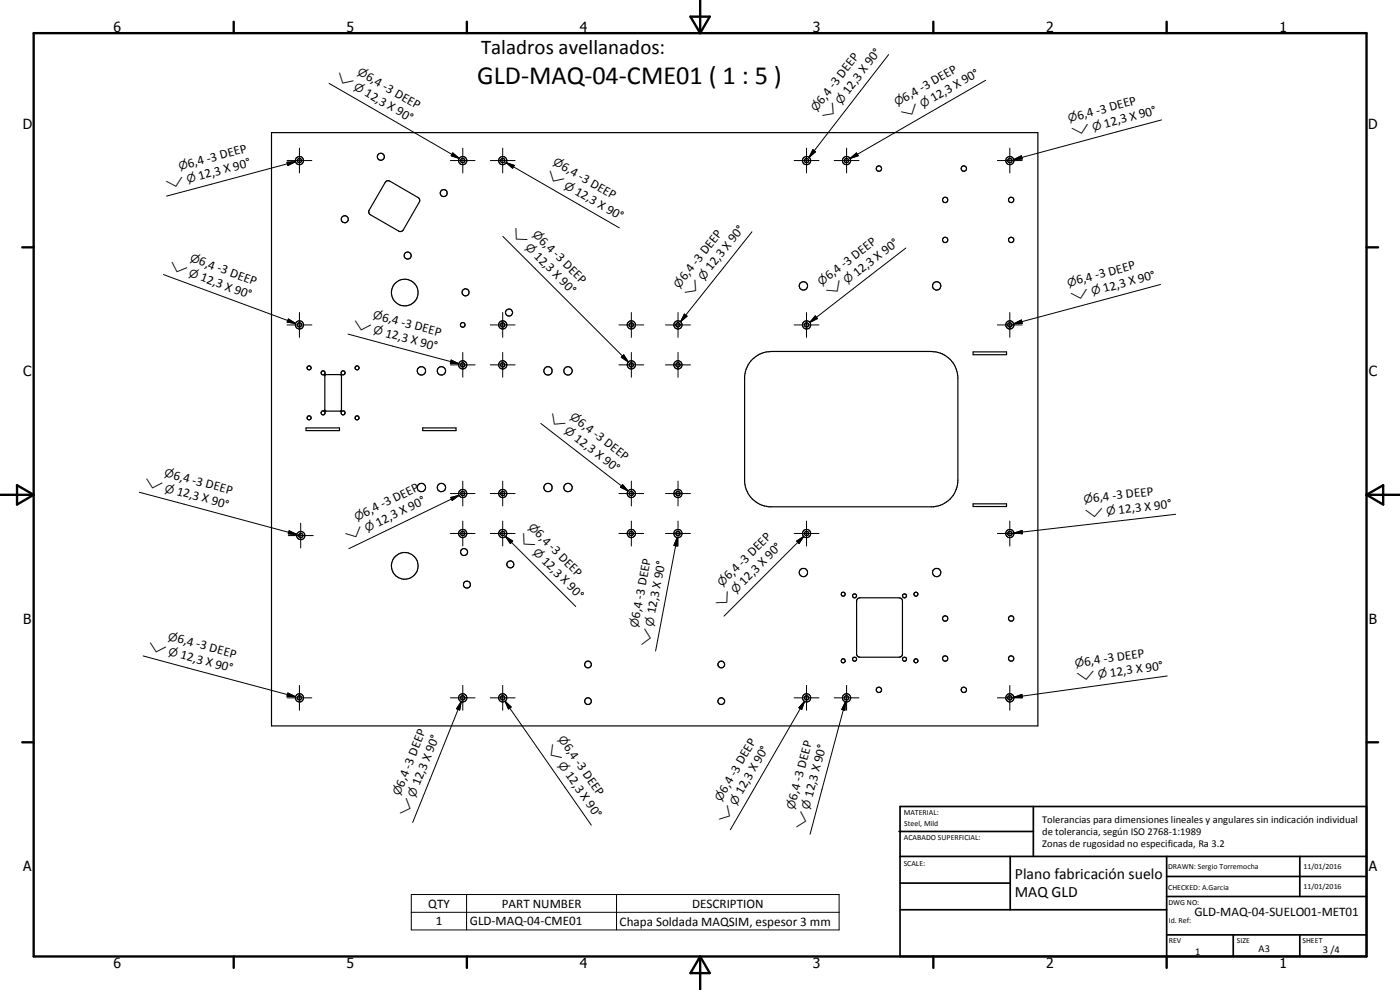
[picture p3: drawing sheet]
<svg xmlns="http://www.w3.org/2000/svg" width="420mm" height="297mm" viewBox="0 0 420 297" stroke-linecap="round" stroke-linejoin="round" font-family="sans-serif">
<g fill="none" stroke="#000" stroke-width=".35">
<path d="M81.5 39.8h230v178h-230zM115.8 54.5l.6-.3 .6 .2 8.5 4.9 .5 .7-.2 .6-4.8 8.4-.5 .4-.7 .1-8.6-5.1-.5-.5 .1-.8zM97.6 112.4l4.8 .1 .1 10.5-.2 .3-4.6 .1-.2-.3zM225.8 107.8a8 8 0 0 1 5.7-2.3h48a8 8 0 0 1 8 8v30.6a8.1 8.1 0 0 1-7.3 8h-49.4a8.2 8.2 0 0 1-7.3-7.3v-32a8.1 8.1 0 0 1 2.3-5zM292 105.6h10.1v.8h-10.1zM91.9 128.4h10v.8h-10zM126.9 128.4h10v.8h-10zM292 151.2h10.1v.8h-10.1zM257.5 179.6l.6-.2h11.8l.8 .3 .1 .4v16.3l-.5 .7-12.2 .1-.8-.4-.2-.4v-16.3z"/>
<circle cx="89.9" cy="48.2" r=".66"/>
<circle cx="89.9" cy="48.2" r="1.23"/>
<circle cx="114.3" cy="47" r="1.05"/>
<circle cx="133.2" cy="57.9" r="1.05"/>
<circle cx="138.8" cy="48.2" r="1.23"/>
<circle cx="138.9" cy="48.2" r=".66"/>
<circle cx="150.8" cy="48.2" r=".65"/>
<circle cx="150.9" cy="48.2" r="1.24"/>
<circle cx="242.1" cy="48.2" r=".66"/>
<circle cx="242.1" cy="48.2" r="1.23"/>
<circle cx="254" cy="48.2" r=".64"/>
<circle cx="254.1" cy="48.2" r="1.23"/>
<circle cx="263.8" cy="50.6" r=".81"/>
<circle cx="283.6" cy="60" r=".8"/>
<circle cx="289.2" cy="50.6" r=".81"/>
<circle cx="303.1" cy="48.2" r="1.24"/>
<circle cx="303.1" cy="48.2" r=".66"/>
<circle cx="303.4" cy="60" r=".8"/>
<circle cx="103.5" cy="65.8" r="1.06"/>
<circle cx="122.3" cy="76.7" r="1.05"/>
<circle cx="283.6" cy="72" r=".79"/>
<circle cx="303.5" cy="72" r=".79"/>
<circle cx="89.9" cy="97.5" r="1.22"/>
<circle cx="89.9" cy="97.5" r=".65"/>
<circle cx="121.5" cy="87.8" r="4"/>
<circle cx="138.9" cy="97.5" r=".7"/>
<circle cx="139.7" cy="87.7" r="1.05"/>
<circle cx="150.9" cy="97.5" r=".63"/>
<circle cx="150.9" cy="97.5" r="1.22"/>
<circle cx="152.8" cy="93.8" r="1.05"/>
<circle cx="189.5" cy="97.5" r=".64"/>
<circle cx="189.5" cy="97.5" r="1.23"/>
<circle cx="203.4" cy="97.5" r="1.22"/>
<circle cx="203.5" cy="97.5" r=".64"/>
<circle cx="241.1" cy="85.8" r="1.24"/>
<circle cx="242.1" cy="97.5" r="1.22"/>
<circle cx="242.1" cy="97.5" r=".64"/>
<circle cx="281.1" cy="85.8" r="1.26"/>
<circle cx="303.1" cy="97.5" r=".64"/>
<circle cx="303.1" cy="97.5" r="1.23"/>
<circle cx="92.8" cy="110.4" r=".61"/>
<circle cx="97" cy="111.9" r=".6"/>
<circle cx="103" cy="111.9" r=".6"/>
<circle cx="107.2" cy="110.4" r=".59"/>
<circle cx="126.5" cy="111.3" r="1.25"/>
<circle cx="132.5" cy="111.3" r="1.26"/>
<circle cx="138.9" cy="109.5" r=".64"/>
<circle cx="138.9" cy="109.5" r="1.23"/>
<circle cx="150.9" cy="109.5" r="1.23"/>
<circle cx="150.9" cy="109.5" r=".66"/>
<circle cx="164.5" cy="111.3" r="1.25"/>
<circle cx="170.5" cy="111.3" r="1.26"/>
<circle cx="189.5" cy="109.5" r=".64"/>
<circle cx="189.5" cy="109.5" r="1.24"/>
<circle cx="203.4" cy="109.5" r="1.23"/>
<circle cx="203.5" cy="109.5" r=".63"/>
<circle cx="92.8" cy="125.4" r=".61"/>
<circle cx="97" cy="123.9" r=".59"/>
<circle cx="103" cy="123.9" r=".62"/>
<circle cx="107.2" cy="125.4" r=".6"/>
<circle cx="126.5" cy="146.3" r="1.25"/>
<circle cx="132.5" cy="146.3" r="1.26"/>
<circle cx="138.9" cy="148.1" r=".64"/>
<circle cx="138.9" cy="148.1" r="1.23"/>
<circle cx="150.9" cy="148.1" r="1.23"/>
<circle cx="150.9" cy="148.1" r=".64"/>
<circle cx="164.4" cy="146.3" r="1.24"/>
<circle cx="170.4" cy="146.3" r="1.26"/>
<circle cx="189.5" cy="148.1" r=".64"/>
<circle cx="189.5" cy="148.1" r="1.22"/>
<circle cx="203.4" cy="148.1" r="1.23"/>
<circle cx="203.5" cy="148.1" r=".65"/>
<circle cx="90.3" cy="160.7" r=".63"/>
<circle cx="90.3" cy="160.7" r="1.22"/>
<circle cx="121.5" cy="169.8" r="4"/>
<circle cx="138.9" cy="160.1" r="1.24"/>
<circle cx="138.9" cy="160.1" r=".63"/>
<circle cx="139.3" cy="165.6" r="1.04"/>
<circle cx="140.1" cy="175.4" r="1.06"/>
<circle cx="150.9" cy="160.1" r=".65"/>
<circle cx="150.9" cy="160.1" r="1.24"/>
<circle cx="153.2" cy="169.3" r="1.05"/>
<circle cx="189.5" cy="160.1" r="1.23"/>
<circle cx="189.5" cy="160.1" r=".63"/>
<circle cx="203.4" cy="160.1" r="1.24"/>
<circle cx="203.5" cy="160.1" r=".64"/>
<circle cx="241.1" cy="171.8" r="1.25"/>
<circle cx="242.1" cy="160.1" r="1.23"/>
<circle cx="242.1" cy="160.1" r=".63"/>
<circle cx="253.1" cy="178.3" r=".59"/>
<circle cx="256.5" cy="178.8" r=".6"/>
<circle cx="271.5" cy="178.8" r=".6"/>
<circle cx="274.9" cy="178.3" r=".6"/>
<circle cx="281.1" cy="171.8" r="1.25"/>
<circle cx="303.1" cy="160.1" r="1.24"/>
<circle cx="303.1" cy="160.1" r=".66"/>
<circle cx="176.5" cy="199.4" r="1.01"/>
<circle cx="216.5" cy="199.4" r="1"/>
<circle cx="253.1" cy="198.3" r=".61"/>
<circle cx="256.5" cy="197.8" r=".61"/>
<circle cx="271.5" cy="197.8" r=".61"/>
<circle cx="274.9" cy="198.3" r=".6"/>
<circle cx="283.6" cy="185.6" r=".8"/>
<circle cx="283.6" cy="197.6" r=".79"/>
<circle cx="303.4" cy="185.6" r=".81"/>
<circle cx="303.5" cy="197.6" r=".79"/>
<circle cx="89.9" cy="209.4" r="1.22"/>
<circle cx="89.9" cy="209.4" r=".64"/>
<circle cx="138.9" cy="209.4" r="1.23"/>
<circle cx="138.9" cy="209.4" r=".63"/>
<circle cx="150.9" cy="209.4" r="1.23"/>
<circle cx="150.9" cy="209.4" r=".65"/>
<circle cx="176.5" cy="210.4" r="1.01"/>
<circle cx="216.5" cy="210.4" r="1.01"/>
<circle cx="242.1" cy="209.4" r="1.24"/>
<circle cx="242.1" cy="209.4" r=".63"/>
<circle cx="254.1" cy="209.4" r=".63"/>
<circle cx="254.1" cy="209.4" r="1.24"/>
<circle cx="263.8" cy="207" r=".8"/>
<circle cx="289.2" cy="207" r=".81"/>
<circle cx="303.1" cy="209.4" r=".63"/>
<circle cx="303.1" cy="209.4" r="1.23"/>
</g>
<g fill="none" stroke="#000" stroke-width=".71">
<path d="M10.1 9.9h400v277.1h-400zM70.1 6.5v3.4M140.1 6.5v3.4M207.2 5h5.8l-2.9 4.9zM210.1 0v9.9M280.1 6.5v3.4M350.1 6.5v3.4M6.7 74.2h3.4M410.1 74.2h3.5M.1 148.5h10M5.1 145.6l5 2.9-5 2.9zM410.1 148.5h10"/>
<path d="M410.1 148.5l5-2.9v5.8zM6.7 222.7h3.4M410.1 222.7h3.5M70.1 287v3.4M140.1 287v3.4M210.1 287v10M210.1 287l2.9 5h-5.8zM280.1 287v3.4M350.1 287v3.4"/>
</g>
<g fill="none" stroke="#000" stroke-width=".51">
<path d="M269.8 249.5h40.3M270.1 242h140v45h-140zM270.1 257h140M303.2 257v16M310.1 242v15M350.1 257v30M390.1 257v12M270.1 265h33.1M270.1 273h80M350.1 269h60M350.1 263h60M350.1 280.5h60"/>
<path d="M370.1 280.5v6.5M390.1 280.5v6.5"/>
</g>
<g fill="none" stroke="#000" stroke-width=".3">
<path d="M266.7 16.4l-23.9 30.8M98.8 25l39 22.5M295.8 24.1l-40.7 23.4M348.6 36l-44.4 11.9M86.1 48.7l2.6-.2-2.3 1.2zM86.1 48.2h7.5M88.7 48.5l-38.7 10.3M89.9 44.4v7.5M135.2 48.2h7.4M135.9 45.9l1.9 1.6-2.4-.8zM138.9 44.4v7.5M147.1 48.2h7.5"/>
<path d="M150.9 44.4v7.5M151.9 48.8l2.4 .8-.5 .9zM151.9 48.8l34 19.6M238.3 48.2h7.5M242.1 44.4v7.5M244 44.9l.8 .7-2 1.6zM250.3 48.2h7.5M254.1 44.4v7.5M255.1 47.5l1.9-1.6 .5 .8zM299.3 48.2h7.5M303.1 44.4v7.5M304.2 47.9l2.3-1.2 .3 1z"/>
<path d="M150.9 70.9l37.7 37.7M225.7 69.6l-21.5 26.9M271.9 74.4l-28.9 22.3M49.1 82.4l39.6 14.7M86.1 97.5h7.5M86.6 95.7l2.1 1.4-2.5-.5zM89.9 93.8v7.4M147.1 97.5h7.5M150.9 93.8v7.4M185.7 97.5h7.5M189.5 93.8v7.4M199.7 97.5h7.5"/>
<path d="M203.5 93.8v7.4M205.4 94.2l.8 .7-2 1.6zM238.3 97.5h7.5M242.1 93.8v7.4M244.7 94.8l.6 .8-2.3 1.1zM299.3 97.5h7.5M303.1 93.8v7.4M304.2 97.2l2.3-1.2 .3 1zM348.3 85.3l-44.1 11.9M104.5 100.2l33.2 8.9M135.2 109.5h7.4M135.4 108l2.3 1.1-2.5-.1z"/>
<path d="M138.9 105.7v7.5M147.1 109.5h7.5M150.9 105.7v7.5M185.7 109.5h7.5M186.5 107.2l.7-.7 1.4 2.1zM187.2 106.5l1.4 2.1-2.1-1.4zM189.5 105.7v7.5M199.7 109.5h7.5M203.5 105.7v7.5M162.3 127l26.2 20.3M41.8 147.7l47.3 12.7M86.8 159.3l2.3 1.1-2.6-.2z"/>
<path d="M90.2 157v7.4M135.2 148.1h7.4M135.3 149.3l2.4-.7-2 1.6zM137.7 148.6l-33 16M138.9 144.4v7.4M138.9 156.3v7.5M147.1 148.1h7.5M150.9 144.4v7.4M150.9 156.3v7.5M185.7 148.1h7.5M186.8 145.4l1.7 1.9-2.3-1.1zM189.5 144.4v7.4"/>
<path d="M189.5 156.3v7.5M199.7 148.1h7.5M203.5 144.4v7.4M203.5 156.3v7.5M242.1 156.3v7.5M303.1 156.3v7.5M304.3 159.9l2.4-.7 .1 .9zM352.8 154.3l-48.5 5.6M86.5 160.7h7.5M135.2 160.1h7.4M147.1 160.1h7.5M151.7 161l2.2 1.3-.7 .8z"/>
<path d="M151.7 161l21.1 21M185.7 160.1h7.5M199.7 160.1h7.5M203.2 161.3l.1 2.5-1-.1zM203.2 161.3l-6.4 34M238.3 160.1h7.5M239.1 162.3l2.1-1.3-1.4 2.1zM241.2 161l-23.9 23.9M299.3 160.1h7.5M43 196.8l45.7 12.2M86.1 209.4h7.5M86.4 207.9l2.3 1.1-2.6-.1z"/>
<path d="M89.9 205.7v7.4M135.2 209.4h7.4M138.4 210.5l-.4 2.5-1-.4zM138.4 210.5l-14.5 36.3M138.9 205.7v7.4M147.1 209.4h7.5M150.9 205.7v7.4M151.6 210.4l1.8 1.7-.8 .6zM151.6 210.4l25.8 37.2M238.3 209.4h7.5M241.5 210.4l-.9 2.5-.8-.6zM241.5 210.4l-22.3 38.6"/>
<path d="M242.1 205.7v7.4M250.3 209.4h7.5M253.7 210.6l-.1 2.5-1-.2zM253.7 210.6l-10.6 39.7M254.1 205.7v7.4M299.3 209.4h7.5M303.1 205.7v7.4M304.3 209.2l2.4-.8 .1 .9zM350.3 202.8l-46 6.4M123.4 268.4h128.4v10.6h-128.4zM123.4 273.7h128.4M140 268.4v10.6"/>
<path d="M185 268.4v10.6"/>
</g>
<g fill="#000">
<path d="M86.1 48.7l2.6-.2-2.3 1.2zM135.9 45.9l1.9 1.6-2.4-.8zM151.9 48.8l2.4 .8-.5 .9zM244 44.9l.8 .7-2 1.6zM255.1 47.5l1.9-1.6 .5 .8zM304.2 47.9l2.3-1.2 .3 1zM86.6 95.7l2.1 1.4-2.5-.5zM205.4 94.2l.8 .7-2 1.6zM244.7 94.8l.6 .8-2.3 1.1zM304.2 97.2l2.3-1.2 .3 1zM135.4 108l2.3 1.1-2.5-.1zM187.2 106.5l1.4 2.1-2.1-1.4z"/>
<path d="M135.3 149.3l2.4-.7-2 1.6zM186.8 145.4l1.7 1.9-2.3-1.1zM304.3 159.9l2.4-.7 .1 .9zM86.8 159.3l2.3 1.1-2.6-.2zM151.7 161l2.2 1.3-.7 .8zM203.2 161.3l.1 2.5-1-.1zM239.1 162.3l2.1-1.3-1.4 2.1zM86.4 207.9l2.3 1.1-2.6-.1zM138.4 210.5l-.4 2.5-1-.4zM151.6 210.4l1.8 1.7-.8 .6zM241.5 210.4l-.9 2.5-.8-.6zM253.7 210.6l-.1 2.5-1-.2z"/>
<path d="M304.3 209.2l2.4-.8 .1 .9z"/>
</g>
<text font-size="7.9" x="143.2" y="25.2">GLD-MAQ-04-CME01 ( 1 : 5 )</text>
<text font-size="6.3" x="144.4" y="16.1">Taladros avellanados:</text>
<g font-size="4.7">
<text x="304.6" y="263.7">Plano fabricación suelo</text>
<text x="304.6" y="269.1">MAQ GLD</text>
</g>
<g font-size="4.2">
<text x="34" y="9.6">6</text>
<text x="104" y="9.6">5</text>
<text x="174" y="9.6">4</text>
<text x="244" y="9.6">3</text>
<text x="314" y="9.6">2</text>
<text x="384" y="9.6">1</text>
<text x="6.8" y="38.7">D</text>
<text x="410.6" y="38.7">D</text>
<text x="7" y="112.9">C</text>
<text x="410.8" y="112.9">C</text>
<text x="7" y="187.1">B</text>
<text x="410.8" y="187.1">B</text>
<text x="7" y="261.4">A</text>
<text x="410.8" y="261.4">A</text>
<text x="34" y="290.4">6</text>
<text x="104" y="290.4">5</text>
<text x="174" y="290.4">4</text>
<text x="244" y="290.4">3</text>
<text x="314" y="290.4">2</text>
<text x="384" y="290.4">1</text>
</g>
<g font-size="3.9">
<text x="109.5" y="23.7" transform="rotate(30 109.5 23.7)">6,4 -3 DEEP</text>
<text x="109.2" y="28.6" transform="rotate(30 109.2 28.6)">12,3 X 90°</text>
<text x="254.7" y="28.4" transform="rotate(-52 254.7 28.4)">12,3 X 90°</text>
<text x="246.8" y="31.5" transform="rotate(-52 246.8 31.5)">6,4 -3 DEEP</text>
<text x="271.7" y="30.5" transform="rotate(-30 271.7 30.5)">6,4 -3 DEEP</text>
<text x="280.1" y="30.7" transform="rotate(-30 280.1 30.7)">12,3 X 90°</text>
<text x="323.6" y="35.9" transform="rotate(-15 323.6 35.9)">6,4 -3 DEEP</text>
<text x="331.7" y="38.3" transform="rotate(-15 331.7 38.3)">12,3 X 90°</text>
<text x="56.7" y="50.3" transform="rotate(-15 56.7 50.3)">6,4 -3 DEEP</text>
<text x="168.3" y="50.7" transform="rotate(30 168.3 50.7)">6,4 -3 DEEP</text>
<text x="59.9" y="54" transform="rotate(-15 59.9 54)">12,3 X 90°</text>
<text x="172.3" y="58.1" transform="rotate(30 172.3 58.1)">12,3 X 90°</text>
<text x="160.1" y="77" transform="rotate(45 160.1 77)">12,3 X 90°</text>
<text x="161.7" y="72.5" transform="rotate(45 161.7 72.5)">6,4 -3 DEEP</text>
<text x="59.4" y="79.3" transform="rotate(20 59.4 79.3)">6,4 -3 DEEP</text>
<text x="213.5" y="81.4" transform="rotate(-51 213.5 81.4)">12,3 X 90°</text>
<text x="257.2" y="83.1" transform="rotate(-38 257.2 83.1)">12,3 X 90°</text>
<text x="59.9" y="84.1" transform="rotate(20 59.9 84.1)">12,3 X 90°</text>
<text x="205.6" y="84.4" transform="rotate(-51 205.6 84.4)">6,4 -3 DEEP</text>
<text x="248.8" y="84" transform="rotate(-38 248.8 84)">6,4 -3 DEEP</text>
<text x="323.3" y="85.3" transform="rotate(-15 323.3 85.3)">6,4 -3 DEEP</text>
<text x="331.4" y="87.7" transform="rotate(-15 331.4 87.7)">12,3 X 90°</text>
<text x="114.5" y="96.2" transform="rotate(15 114.5 96.2)">6,4 -3 DEEP</text>
<text x="115.5" y="101" transform="rotate(15 115.5 101)">12,3 X 90°</text>
<text x="172.2" y="132" transform="rotate(38 172.2 132)">12,3 X 90°</text>
<text x="173.1" y="127.2" transform="rotate(38 173.1 127.2)">6,4 -3 DEEP</text>
<text x="51.9" y="143.7" transform="rotate(15 51.9 143.7)">6,4 -3 DEEP</text>
<text x="52.8" y="148.5" transform="rotate(15 52.8 148.5)">12,3 X 90°</text>
<text x="109.6" y="155" transform="rotate(-26 109.6 155)">6,4 -3 DEEP</text>
<text x="328.2" y="150.6" transform="rotate(-7 328.2 150.6)">6,4 -3 DEEP</text>
<text x="335.8" y="154.1" transform="rotate(-7 335.8 154.1)">12,3 X 90°</text>
<text x="113.5" y="158" transform="rotate(-26 113.5 158)">12,3 X 90°</text>
<text x="160.4" y="160.4" transform="rotate(45 160.4 160.4)">6,4 -3 DEEP</text>
<text x="162.4" y="168.6" transform="rotate(45 162.4 168.6)">12,3 X 90°</text>
<text x="218.8" y="174.2" transform="rotate(-45 218.8 174.2)">6,4 -3 DEEP</text>
<text x="223.4" y="175.7" transform="rotate(-45 223.4 175.7)">12,3 X 90°</text>
<text x="192" y="185.6" transform="rotate(-79 192 185.6)">6,4 -3 DEEP</text>
<text x="196.7" y="184.4" transform="rotate(-79 196.7 184.4)">12,3 X 90°</text>
<text x="53" y="192.7" transform="rotate(15 53 192.7)">6,4 -3 DEEP</text>
<text x="54" y="197.5" transform="rotate(15 54 197.5)">12,3 X 90°</text>
<text x="325.5" y="199.7" transform="rotate(-8 325.5 199.7)">6,4 -3 DEEP</text>
<text x="333.3" y="203" transform="rotate(-8 333.3 203)">12,3 X 90°</text>
<text x="169.1" y="224.1" transform="rotate(55 169.1 224.1)">6,4 -3 DEEP</text>
<text x="169.6" y="232.5" transform="rotate(55 169.6 232.5)">12,3 X 90°</text>
<text x="121.1" y="236.3" transform="rotate(-68 121.1 236.3)">6,4 -3 DEEP</text>
<text x="125.9" y="236" transform="rotate(-68 125.9 236)">12,3 X 90°</text>
<text x="217.9" y="238.3" transform="rotate(-60 217.9 238.3)">6,4 -3 DEEP</text>
<text x="222.7" y="238.6" transform="rotate(-60 222.7 238.6)">12,3 X 90°</text>
<text x="243.8" y="239.3" transform="rotate(-75 243.8 239.3)">12,3 X 90°</text>
<text x="239" y="240.3" transform="rotate(-75 239 240.3)">6,4 -3 DEEP</text>
<text x="128.5" y="272.3">QTY</text>
<text x="150.6" y="272.3">PART NUMBER</text>
<text x="207.7" y="272.3">DESCRIPTION</text>
<text x="358.5" y="275">GLD-MAQ-04-SUELO01-MET01</text>
<text x="130.8" y="277.6">1</text>
<text x="141" y="277.7">GLD-MAQ-04-CME01</text>
<text x="186" y="277.7">Chapa Soldada MAQSIM, espesor 3 mm</text>
</g>
<g font-size="3.3">
<text x="100.5" y="23.6" transform="rotate(30 100.5 23.6)">w</text>
<text x="107.1" y="22.3" transform="rotate(30 107.1 22.3)">n</text>
<text x="106" y="26.8" transform="rotate(30 106 26.8)">n</text>
<text x="245.1" y="33.7" transform="rotate(-52 245.1 33.7)">n</text>
<text x="252.4" y="31.4" transform="rotate(-52 252.4 31.4)">n</text>
<text x="269.3" y="31.9" transform="rotate(-30 269.3 31.9)">n</text>
<text x="271.5" y="35.7" transform="rotate(-30 271.5 35.7)">w</text>
<text x="276.9" y="32.6" transform="rotate(-30 276.9 32.6)">n</text>
<text x="248.5" y="36.4" transform="rotate(-52 248.5 36.4)">w</text>
<text x="320.9" y="36.7" transform="rotate(-15 320.9 36.7)">n</text>
<text x="322.1" y="40.9" transform="rotate(-15 322.1 40.9)">w</text>
<text x="328.2" y="39.3" transform="rotate(-15 328.2 39.3)">n</text>
<text x="54" y="51.1" transform="rotate(-15 54 51.1)">n</text>
<text x="163.7" y="53.1" transform="rotate(30 163.7 53.1)">w</text>
<text x="165.9" y="49.3" transform="rotate(30 165.9 49.3)">n</text>
<text x="50.2" y="56.6" transform="rotate(-15 50.2 56.6)">w</text>
<text x="56.3" y="55" transform="rotate(-15 56.3 55)">n</text>
<text x="169.2" y="56.3" transform="rotate(30 169.2 56.3)">n</text>
<text x="153" y="70" transform="rotate(45 153 70)">w</text>
<text x="159.7" y="70.5" transform="rotate(45 159.7 70.5)">n</text>
<text x="157.5" y="74.5" transform="rotate(45 157.5 74.5)">n</text>
<text x="50.5" y="80.6" transform="rotate(20 50.5 80.6)">w</text>
<text x="56.5" y="82.8" transform="rotate(20 56.5 82.8)">n</text>
<text x="56.8" y="78.3" transform="rotate(20 56.8 78.3)">n</text>
<text x="203.9" y="86.6" transform="rotate(-51 203.9 86.6)">n</text>
<text x="207.3" y="89.3" transform="rotate(-51 207.3 89.3)">w</text>
<text x="211.2" y="84.4" transform="rotate(-51 211.2 84.4)">n</text>
<text x="246.6" y="85.8" transform="rotate(-38 246.6 85.8)">n</text>
<text x="249.3" y="89.2" transform="rotate(-38 249.3 89.2)">w</text>
<text x="254.3" y="85.3" transform="rotate(-38 254.3 85.3)">n</text>
<text x="320.6" y="86.1" transform="rotate(-15 320.6 86.1)">n</text>
<text x="327.9" y="88.6" transform="rotate(-15 327.9 88.6)">n</text>
<text x="111.8" y="95.5" transform="rotate(15 111.8 95.5)">n</text>
<text x="321.8" y="90.3" transform="rotate(-15 321.8 90.3)">w</text>
<text x="105.8" y="98.4" transform="rotate(15 105.8 98.4)">w</text>
<text x="111.9" y="100" transform="rotate(15 111.9 100)">n</text>
<text x="164.2" y="125.9" transform="rotate(38 164.2 125.9)">w</text>
<text x="170.9" y="125.5" transform="rotate(38 170.9 125.5)">n</text>
<text x="169.2" y="129.7" transform="rotate(38 169.2 129.7)">n</text>
<text x="49.2" y="142.9" transform="rotate(15 49.2 142.9)">n</text>
<text x="43.1" y="145.8" transform="rotate(15 43.1 145.8)">w</text>
<text x="49.3" y="147.5" transform="rotate(15 49.3 147.5)">n</text>
<text x="325.4" y="150.9" transform="rotate(-7 325.4 150.9)">n</text>
<text x="325.9" y="155.3" transform="rotate(-7 325.9 155.3)">w</text>
<text x="332.2" y="154.6" transform="rotate(-7 332.2 154.6)">n</text>
<text x="107.1" y="156.2" transform="rotate(-26 107.1 156.2)">n</text>
<text x="110.2" y="159.6" transform="rotate(-26 110.2 159.6)">n</text>
<text x="155.3" y="161.5" transform="rotate(45 155.3 161.5)">w</text>
<text x="158.4" y="158.4" transform="rotate(45 158.4 158.4)">n</text>
<text x="104.5" y="162.3" transform="rotate(-26 104.5 162.3)">w</text>
<text x="159.8" y="165.9" transform="rotate(45 159.8 165.9)">n</text>
<text x="216.8" y="176.1" transform="rotate(-45 216.8 176.1)">n</text>
<text x="220.8" y="178.4" transform="rotate(-45 220.8 178.4)">n</text>
<text x="216.3" y="182.8" transform="rotate(-45 216.3 182.8)">w</text>
<text x="191.5" y="188.4" transform="rotate(-79 191.5 188.4)">n</text>
<text x="196" y="188" transform="rotate(-79 196 188)">n</text>
<text x="44.3" y="194.9" transform="rotate(15 44.3 194.9)">w</text>
<text x="50.3" y="192" transform="rotate(15 50.3 192)">n</text>
<text x="50.4" y="196.6" transform="rotate(15 50.4 196.6)">n</text>
<text x="194.8" y="194.2" transform="rotate(-79 194.8 194.2)">w</text>
<text x="322.8" y="200.1" transform="rotate(-8 322.8 200.1)">n</text>
<text x="329.6" y="203.5" transform="rotate(-8 329.6 203.5)">n</text>
<text x="323.3" y="204.4" transform="rotate(-8 323.3 204.4)">w</text>
<text x="167.5" y="221.8" transform="rotate(55 167.5 221.8)">n</text>
<text x="163.9" y="224.3" transform="rotate(55 163.9 224.3)">w</text>
<text x="167.5" y="229.5" transform="rotate(55 167.5 229.5)">n</text>
<text x="120" y="238.9" transform="rotate(-68 120 238.9)">n</text>
<text x="124.5" y="239.4" transform="rotate(-68 124.5 239.4)">n</text>
<text x="122.2" y="245.2" transform="rotate(-68 122.2 245.2)">w</text>
<text x="216.5" y="240.7" transform="rotate(-60 216.5 240.7)">n</text>
<text x="220.9" y="241.8" transform="rotate(-60 220.9 241.8)">n</text>
<text x="238.3" y="243" transform="rotate(-75 238.3 243)">n</text>
<text x="242.9" y="242.9" transform="rotate(-75 242.9 242.9)">n</text>
<text x="217.7" y="247.3" transform="rotate(-60 217.7 247.3)">w</text>
<text x="241.2" y="249" transform="rotate(-75 241.2 249)">w</text>
</g>
<g font-size="3.1">
<text x="312.7" y="246.8">Tolerancias para dimensiones lineales y angulares sin indicación individual</text>
<text x="312.7" y="250.4">de tolerancia, según ISO 2768-1:1989</text>
<text x="312.7" y="254">Zonas de rugosidad no especificada, Ra 3.2</text>
<text x="358.7" y="286.5">1</text>
<text x="377.7" y="285.6">A3</text>
<text x="397" y="285.9">3 /4</text>
</g>
<g font-size="2.4">
<text x="271.2" y="244.4">MATERIAL:</text>
<text x="271.3" y="252">ACABADO SUPERFICIAL:</text>
<text x="271.4" y="247.9">Steel, Mild</text>
<text x="271.2" y="259.7">SCALE:</text>
<text x="350.6" y="260.8">DRAWN: Sergio Torremocha</text>
<text x="391.2" y="260.6">11/01/2016</text>
<text x="350.6" y="267">CHECKED: A.Garcia</text>
<text x="391.2" y="266.7">11/01/2016</text>
<text x="350.6" y="271.4">DWG NO:</text>
<text x="350.8" y="276.9">Id. Ref:</text>
<text x="350.8" y="282.8">REV</text>
<text x="371.2" y="282.9">SIZE</text>
<text x="390.9" y="282.9">SHEET</text>
</g>
</svg>
